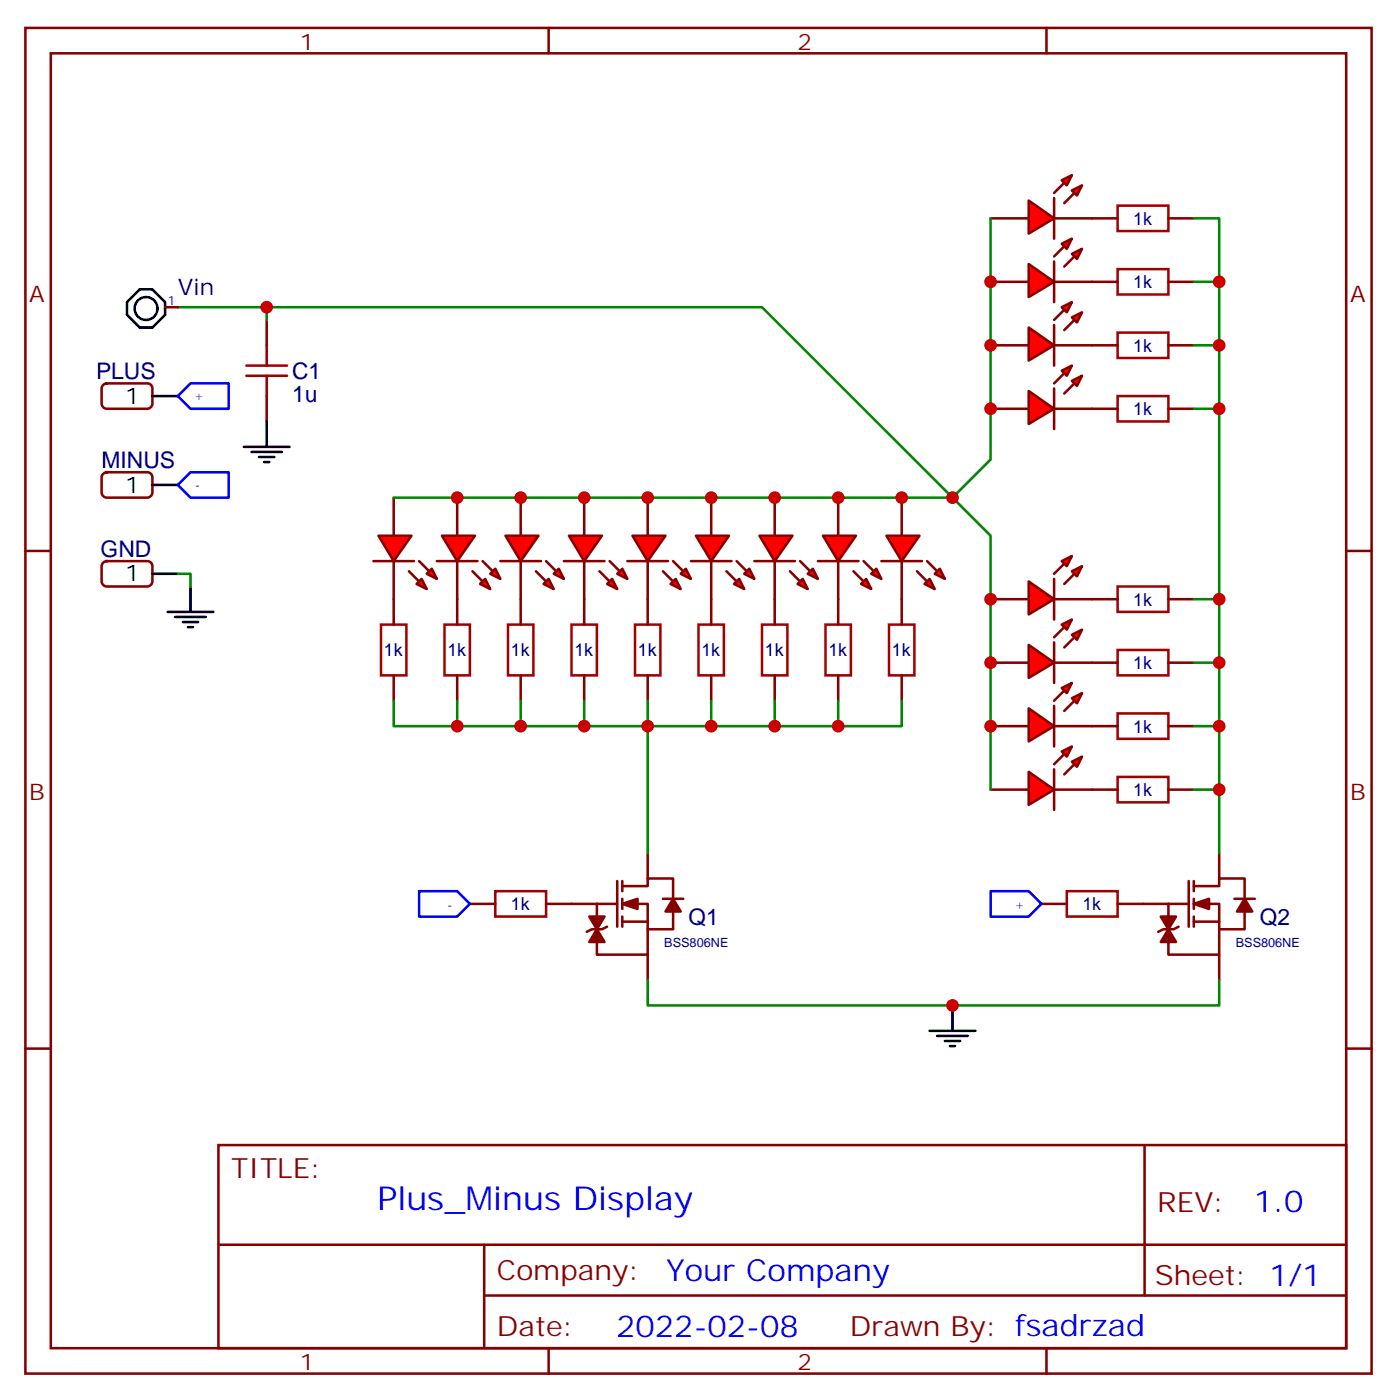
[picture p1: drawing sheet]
<svg xmlns="http://www.w3.org/2000/svg" width="194mm" height="195mm" viewBox="0 0 194 195" stroke-linecap="round" stroke-linejoin="round" font-family="sans-serif">
<g fill="none" stroke="#870000" stroke-width=".35">
<path d="M3.5 3.9h187v187h-187zM7.1 7.4h179.9v179.9h-179.9zM76.2 3.9v3.5M145.3 3.9v3.5M14.3 53.5l.5-.2h5.7a.71 .71 0 0 1 .7 .7v2.1a.76 .76 0 0 1-.7 .7h-5.7a.76 .76 0 0 1-.7-.7v-2.1zM37 44.5v3.5M37 55v3.6M3.5 76.6h3.6M14.3 65.8l.5-.2h5.7a.71 .71 0 0 1 .7 .7v2.1a.76 .76 0 0 1-.7 .7h-5.7a.76 .76 0 0 1-.7-.7v-2.1zM14.3 78.2l.5-.2h5.7a.71 .71 0 0 1 .7 .7v2.1a.76 .76 0 0 1-.7 .7h-5.7a.76 .76 0 0 1-.7-.7v-2.1zM187 76.6h3.5M3.5 145.7h3.6"/>
<path d="M30.3 159.1h156.7v28.2h-156.7zM159 159.1v20.9M187 145.7h3.5M30.4 172.9h156.4M67.3 172.9v14.2M67.3 180h119.5M76.2 187.3v3.6M145.3 187.3v3.6"/>
</g>
<g fill="none" stroke="#000" stroke-width=".35">
<path d="M21.2 55h3.5M37 58.6v3.5M21.2 67.4h3.5M21.2 79.7h3.5M33.9 62.1h6.3M34.9 62.8h4.3M36 63.5h2.1M36.7 64.2h.7M23.3 85h6.3M24.3 85.7h4.3M25.4 86.4h2.1M26.1 87.1h.7"/>
<path d="M26.5 81.5v3.5"/>
</g>
<path d="M34.2 52.2h5.7M34.2 50.8h5.7M37 48v2.8M37 52.2v2.8" fill="none" stroke="#a10000" stroke-width=".35"/>
<path d="M24.7 42.7h12.3M37 44.5v-1.8h68.8l26.5 26.4M24.7 79.7h1.8v1.8" fill="none" stroke="#008700" stroke-width=".35"/>
<path d="M24.7 55l1.8-1.7h5.2v3.5h-5.2zM26.5 65.6h5.2v3.5h-5.2l-1.8-1.7z" fill="none" stroke="#00f" stroke-width=".35"/>
<g fill="#f00" stroke="#870000" stroke-width=".35">
<path d="M70.2 74.4h4.6l-2.5 3.6z"/>
<path d="M69.5 78h5.6z"/>
</g>
<g fill="#870000" stroke="#870000" stroke-width=".35">
<path d="M75.8 78l1.5 1.4z"/>
<path d="M74.4 79.4l1.4 1.4z"/>
</g>
<g fill="#f00" stroke="#870000" stroke-width=".35">
<path d="M76.9 79.7l.7-.7 .7 1.4z"/>
<path d="M75.5 81.1l.7-.7 .7 1.4z"/>
</g>
<path d="M72.3 69.1v5.3M72.3 78v5.3" fill="none" stroke="#870000" stroke-width=".35"/>
<g fill="#f00" stroke="#870000" stroke-width=".35">
<path d="M79 74.4h4.6l-2.5 3.6z"/>
<path d="M78.3 78h5.7z"/>
</g>
<g fill="#870000" stroke="#870000" stroke-width=".35">
<path d="M84.7 78l1.4 1.4z"/>
<path d="M83.3 79.4l1.4 1.4z"/>
</g>
<g fill="#f00" stroke="#870000" stroke-width=".35">
<path d="M85.7 79.7l.7-.7 .7 1.4z"/>
<path d="M84.3 81.1l.7-.7 .7 1.4z"/>
</g>
<path d="M81.1 69.1v5.3M81.1 78v5.3" fill="none" stroke="#870000" stroke-width=".35"/>
<g fill="#f00" stroke="#870000" stroke-width=".35">
<path d="M87.8 74.4h4.6l-2.4 3.6z"/>
<path d="M87.1 78h5.7z"/>
</g>
<g fill="#870000" stroke="#870000" stroke-width=".35">
<path d="M93.5 78l1.4 1.4z"/>
<path d="M92.1 79.4l1.4 1.4z"/>
</g>
<g fill="#f00" stroke="#870000" stroke-width=".35">
<path d="M94.5 79.7l.7-.7 .8 1.4z"/>
<path d="M93.1 81.1l.7-.7 .7 1.4z"/>
</g>
<path d="M90 69.1v5.3M90 78v5.3" fill="none" stroke="#870000" stroke-width=".35"/>
<g fill="#f00" stroke="#870000" stroke-width=".35">
<path d="M96.7 74.4h4.5l-2.4 3.6z"/>
<path d="M96 78h5.6z"/>
</g>
<g fill="#870000" stroke="#870000" stroke-width=".35">
<path d="M102.3 78l1.4 1.4z"/>
<path d="M100.9 79.4l1.4 1.4z"/>
</g>
<g fill="#f00" stroke="#870000" stroke-width=".35">
<path d="M103.4 79.7l.7-.7 .7 1.4z"/>
<path d="M102 81.1l.7-.7 .7 1.4z"/>
</g>
<path d="M98.8 69.1v5.3M98.8 78v5.3" fill="none" stroke="#870000" stroke-width=".35"/>
<g fill="#f00" stroke="#870000" stroke-width=".35">
<path d="M105.5 74.4h4.6l-2.5 3.6z"/>
<path d="M104.8 78h5.6z"/>
</g>
<g fill="#870000" stroke="#870000" stroke-width=".35">
<path d="M111.1 78l1.4 1.4z"/>
<path d="M109.7 79.4l1.4 1.4z"/>
</g>
<g fill="#f00" stroke="#870000" stroke-width=".35">
<path d="M112.2 79.7l.7-.7 .7 1.4z"/>
<path d="M110.8 81.1l.7-.7 .7 1.4z"/>
</g>
<path d="M107.6 69.1v5.3M107.6 78v5.3" fill="none" stroke="#870000" stroke-width=".35"/>
<g fill="#f00" stroke="#870000" stroke-width=".35">
<path d="M142.9 54.3l3.5 2.5-3.5 2.1z"/>
<path d="M146.4 54v5.6z"/>
</g>
<g fill="#870000" stroke="#870000" stroke-width=".35">
<path d="M147.8 51.9l-1.4 1.4z"/>
<path d="M147.8 54.7l1.4-1.4z"/>
</g>
<g fill="#f00" stroke="#870000" stroke-width=".35">
<path d="M147.5 51.5l1.4-.7-.7 1.4z"/>
<path d="M148.9 52.9l1.4-.7-.7 1.4z"/>
</g>
<path d="M137.6 56.8h5.3M146.4 56.8h5.3" fill="none" stroke="#870000" stroke-width=".35"/>
<g fill="#f00" stroke="#870000" stroke-width=".35">
<path d="M142.9 45.5l3.5 2.5-3.5 2.1z"/>
<path d="M146.4 45.2v5.6z"/>
</g>
<g fill="#870000" stroke="#870000" stroke-width=".35">
<path d="M146.4 44.5l1.4-1.5z"/>
<path d="M147.8 45.9l1.4-1.4z"/>
</g>
<g fill="#f00" stroke="#870000" stroke-width=".35">
<path d="M147.5 42.7l1.4-.7-.7 1.4z"/>
<path d="M148.9 44.1l1.4-.7-.7 1.4z"/>
</g>
<path d="M137.6 48h5.3M146.4 48h5.3" fill="none" stroke="#870000" stroke-width=".35"/>
<g fill="#f00" stroke="#870000" stroke-width=".35">
<path d="M142.9 80.8l3.5 2.5-3.5 2.1z"/>
<path d="M146.4 80.4v5.7z"/>
</g>
<g fill="#870000" stroke="#870000" stroke-width=".35">
<path d="M147.8 78.3l-1.4 1.4z"/>
<path d="M147.8 81.1l1.4-1.4z"/>
</g>
<g fill="#f00" stroke="#870000" stroke-width=".35">
<path d="M147.5 78l1.4-.7-.7 1.4z"/>
<path d="M148.9 79.4l1.4-.7-.7 1.4z"/>
</g>
<path d="M137.6 83.3h5.3M146.4 83.3h5.3" fill="none" stroke="#870000" stroke-width=".35"/>
<g fill="#f00" stroke="#870000" stroke-width=".35">
<path d="M142.9 89.6l3.5 2.5-3.5 2.1z"/>
<path d="M146.4 89.3v5.6z"/>
</g>
<g fill="#870000" stroke="#870000" stroke-width=".35">
<path d="M146.4 88.5l1.4-1.4z"/>
<path d="M147.8 90l1.4-1.5z"/>
</g>
<g fill="#f00" stroke="#870000" stroke-width=".35">
<path d="M147.5 86.8l1.4-.7-.7 1.4z"/>
<path d="M148.9 88.2l1.4-.7-.7 1.4z"/>
</g>
<path d="M137.6 92.1h5.3M146.4 92.1h5.3" fill="none" stroke="#870000" stroke-width=".35"/>
<g fill="#f00" stroke="#870000" stroke-width=".35">
<path d="M52.6 74.4h4.5l-2.4 3.6z"/>
<path d="M51.9 78h5.6z"/>
</g>
<g fill="#870000" stroke="#870000" stroke-width=".35">
<path d="M58.2 78l1.4 1.4z"/>
<path d="M56.8 79.4l1.4 1.4z"/>
</g>
<g fill="#f00" stroke="#870000" stroke-width=".35">
<path d="M59.3 79.7l.7-.7 .7 1.4z"/>
<path d="M57.9 81.1l.7-.7 .7 1.4z"/>
</g>
<path d="M54.7 69.1v5.3M54.7 78v5.3" fill="none" stroke="#870000" stroke-width=".35"/>
<g fill="#f00" stroke="#870000" stroke-width=".35">
<path d="M61.4 74.4h4.6l-2.5 3.6z"/>
<path d="M60.7 78h5.6z"/>
</g>
<g fill="#870000" stroke="#870000" stroke-width=".35">
<path d="M67 78l1.4 1.4z"/>
<path d="M65.6 79.4l1.4 1.4z"/>
</g>
<g fill="#f00" stroke="#870000" stroke-width=".35">
<path d="M68.1 79.7l.7-.7 .7 1.4z"/>
<path d="M66.7 81.1l.7-.7 .7 1.4z"/>
</g>
<path d="M63.5 69.1v5.3M63.5 78v5.3" fill="none" stroke="#870000" stroke-width=".35"/>
<g fill="#f00" stroke="#870000" stroke-width=".35">
<path d="M114.3 74.4h4.6l-2.5 3.6z"/>
<path d="M113.6 78h5.6z"/>
</g>
<g fill="#870000" stroke="#870000" stroke-width=".35">
<path d="M119.9 78l1.5 1.4z"/>
<path d="M118.5 79.4l1.4 1.4z"/>
</g>
<g fill="#f00" stroke="#870000" stroke-width=".35">
<path d="M121 79.7l.7-.7 .7 1.4z"/>
<path d="M119.6 81.1l.7-.7 .7 1.4z"/>
</g>
<path d="M116.4 69.1v5.3M116.4 78v5.3" fill="none" stroke="#870000" stroke-width=".35"/>
<g fill="#f00" stroke="#870000" stroke-width=".35">
<path d="M123.1 74.4h4.6l-2.5 3.6z"/>
<path d="M122.4 78h5.7z"/>
</g>
<g fill="#870000" stroke="#870000" stroke-width=".35">
<path d="M128.8 78l1.4 1.4z"/>
<path d="M127.4 79.4l1.4 1.4z"/>
</g>
<g fill="#f00" stroke="#870000" stroke-width=".35">
<path d="M129.8 79.7l.7-.7 .7 1.4z"/>
<path d="M128.4 81.1l.7-.7 .7 1.4z"/>
</g>
<path d="M125.2 69.1v5.3M125.2 78v5.3" fill="none" stroke="#870000" stroke-width=".35"/>
<g fill="#f00" stroke="#870000" stroke-width=".35">
<path d="M142.9 27.9l3.5 2.4-3.5 2.2z"/>
<path d="M146.4 27.5v5.7z"/>
</g>
<g fill="#870000" stroke="#870000" stroke-width=".35">
<path d="M146.4 26.8l1.4-1.4z"/>
<path d="M147.8 28.2l1.4-1.4z"/>
</g>
<g fill="#f00" stroke="#870000" stroke-width=".35">
<path d="M147.5 25l1.4-.7-.7 1.5z"/>
<path d="M148.9 26.5l1.4-.7-.7 1.4z"/>
</g>
<path d="M137.6 30.3h5.3M146.4 30.3h5.3" fill="none" stroke="#870000" stroke-width=".35"/>
<g fill="#f00" stroke="#870000" stroke-width=".35">
<path d="M142.9 36.7l3.5 2.5-3.5 2.1z"/>
<path d="M146.4 36.3v5.7z"/>
</g>
<g fill="#870000" stroke="#870000" stroke-width=".35">
<path d="M147.8 34.2l-1.4 1.4z"/>
<path d="M147.8 37l1.4-1.4z"/>
</g>
<g fill="#f00" stroke="#870000" stroke-width=".35">
<path d="M147.5 33.9l1.4-.7-.7 1.4z"/>
<path d="M148.9 35.3l1.4-.7-.7 1.4z"/>
</g>
<path d="M137.6 39.2h5.3M146.4 39.2h5.3" fill="none" stroke="#870000" stroke-width=".35"/>
<g fill="#f00" stroke="#870000" stroke-width=".35">
<path d="M142.9 98.4l3.5 2.5-3.5 2.1z"/>
<path d="M146.4 98.1v5.6z"/>
</g>
<g fill="#870000" stroke="#870000" stroke-width=".35">
<path d="M146.4 97.4l1.4-1.4z"/>
<path d="M147.8 98.8l1.4-1.4z"/>
</g>
<g fill="#f00" stroke="#870000" stroke-width=".35">
<path d="M147.5 95.6l1.4-.7-.7 1.4z"/>
<path d="M148.9 97l1.4-.7-.7 1.4z"/>
</g>
<path d="M137.6 100.9h5.3M146.4 100.9h5.3" fill="none" stroke="#870000" stroke-width=".35"/>
<g fill="#f00" stroke="#870000" stroke-width=".35">
<path d="M142.9 107.2l3.5 2.5-3.5 2.1z"/>
<path d="M146.4 106.9v5.6z"/>
</g>
<g fill="#870000" stroke="#870000" stroke-width=".35">
<path d="M146.4 106.2l1.4-1.4z"/>
<path d="M147.8 107.6l1.4-1.4z"/>
</g>
<g fill="#f00" stroke="#870000" stroke-width=".35">
<path d="M147.5 104.4l1.4-.7-.7 1.4z"/>
<path d="M148.9 105.8l1.4-.7-.7 1.4z"/>
</g>
<g fill="none" stroke="#870000" stroke-width=".35">
<path d="M151.7 30.3h3.5M151.7 39.2h3.5M162.3 30.3h3.5M162.3 39.2h3.5M22.9 42.7h1.8M151.7 48h3.5M151.7 56.8h3.5M162.3 48h3.5M162.3 56.8h3.5M54.7 83.3v3.5M54.7 93.8v3.6M63.5 83.3v3.5"/>
<path d="M63.5 93.8v3.6M72.3 83.3v3.5M72.3 93.8v3.6M81.1 83.3v3.5M81.1 93.8v3.6M90 83.3v3.5M90 93.8v3.6M98.8 83.3v3.5M98.8 93.8v3.6M107.6 83.3v3.5M107.6 93.8v3.6M116.4 83.3v3.5"/>
<path d="M116.4 93.8v3.6M125.2 83.3v3.5M125.2 93.8v3.6M151.7 83.3h3.5M151.7 92.1h3.5M162.3 83.3h3.5M162.3 92.1h3.5M90 118.5v3.6M137.6 109.7h5.3M146.4 109.7h8.8M151.7 100.9h3.5M162.3 109.7h3.5"/>
<path d="M162.3 100.9h3.5M169.3 118.5v3.6M65.3 125.6h3.5M75.8 125.6h9.9M82.9 125.6v7h7.1v-3.5M84.3 128.8l-.7 .3h-1.4l-.7 .4M85.7 122.4v6.4M86.4 125.6h3.6v3.5h3.5v-2.5M86.4 123.1h3.6v-1h3.5v2.8M86.4 122.4v1.4M86.4 124.9v1.4M86.4 127.4v1.4"/>
<path d="M86.4 128.1h3.6M90 132.6v3.6M92.1 124.9h2.8M144.6 125.6h3.6M155.2 125.6h9.9M162.3 125.6v7h7v-3.5M163.7 128.8l-.7 .3h-1.4l-.7 .4M165.1 122.4v6.4M165.8 125.6h3.5v3.5h3.6v-2.5M165.8 123.1h3.5v-1h3.6v2.8M165.8 128.1h3.5M165.8 122.4v1.4"/>
<path d="M165.8 124.9v1.4M165.8 127.4v1.4M169.3 132.6v3.6M171.4 124.9h2.9"/>
</g>
<g fill="none" stroke="#a10000" stroke-width=".35">
<path d="M155.2 28.6h7.1v3.5h-7.1zM155.2 37.4h7.1v3.5h-7.1zM155.2 46.2h7.1v3.5h-7.1zM155.2 55h7.1v3.6h-7.1zM52.9 86.8h3.5v7h-3.5zM61.7 86.8h3.6v7h-3.6zM70.6 86.8h3.5v7h-3.5zM79.4 86.8h3.5v7h-3.5zM88.2 86.8h3.5v7h-3.5zM97 86.8h3.5v7h-3.5zM105.8 86.8h3.6v7h-3.6zM114.7 86.8h3.5v7h-3.5z"/>
<path d="M123.5 86.8h3.5v7h-3.5zM155.2 81.5h7.1v3.5h-7.1zM155.2 90.3h7.1v3.5h-7.1zM155.2 99.1h7.1v3.6h-7.1zM155.2 108h7.1v3.5h-7.1zM68.8 123.8h7v3.6h-7zM148.2 123.8h7v3.6h-7z"/>
</g>
<g fill="none" stroke="#008700" stroke-width=".35">
<path d="M137.6 30.3v33.6l-5.3 5.2h-77.6M165.8 30.3h3.5v26.5h-3.5M165.8 39.2h3.5M165.8 48h3.5M169.3 56.8v26.5M132.3 69.1l5.3 5.3v35.3M54.7 97.4v3.5h70.5v-3.5M63.5 97.4v3.5M72.3 97.4v3.5M81.1 97.4v3.5M90 97.4v21.1M98.8 97.4v3.5"/>
<path d="M107.6 97.4v3.5M116.4 97.4v3.5M165.8 83.3h3.5v26.4h-3.5M165.8 92.1h3.5M165.8 100.9h3.5M169.3 109.7v8.8M90 136.2v3.5h79.3v-3.5"/>
</g>
<g fill="#870000" stroke="#870000" stroke-width=".35">
<path d="M93.5 124.9l1 1.7h-2.1z"/>
<path d="M86.4 125.6l2.1-.7v1.4z"/>
<path d="M82.9 129.1l1.1 1.8h-2.2z"/>
<path d="M81.8 127.4h2.2l-1.1 1.7z"/>
<path d="M172.9 124.9l1 1.7h-2.1z"/>
<path d="M165.8 125.6l2.1-.7v1.4z"/>
<path d="M162.3 129.1l1 1.8h-2.1z"/>
<path d="M161.2 127.4h2.1l-1 1.7z"/>
</g>
<g fill="none" stroke="#000" stroke-width=".35">
<path d="M19.4 40.2h1.8l1.7 1.8v1.7l-1.7 1.8h-1.8l-1.8-1.8v-1.7zM132.3 139.7v3.5M129.1 143.2h6.4M130.2 143.9h4.2M131.2 144.6h2.1M131.9 145.3h.7"/>
<circle cx="20.3" cy="42.9" r="1.59"/>
</g>
<path d="M58.2 123.8h5.3l1.8 1.8-1.8 1.8h-5.3zM137.6 123.8h5.3l1.7 1.8-1.7 1.8h-5.3z" fill="none" stroke="#00f" stroke-width=".35"/>
<g fill="#c00">
<circle cx="37" cy="42.7" r=".88"/>
<circle cx="137.6" cy="48" r=".88"/>
<circle cx="137.6" cy="39.2" r=".88"/>
<circle cx="137.6" cy="92.1" r=".88"/>
<circle cx="137.6" cy="100.9" r=".88"/>
<circle cx="72.3" cy="69.1" r=".88"/>
<circle cx="81.1" cy="69.1" r=".88"/>
<circle cx="90" cy="69.1" r=".88"/>
<circle cx="98.8" cy="69.1" r=".88"/>
<circle cx="107.6" cy="69.1" r=".88"/>
<circle cx="63.5" cy="69.1" r=".88"/>
<circle cx="116.4" cy="69.1" r=".88"/>
<circle cx="125.2" cy="69.1" r=".88"/>
<circle cx="137.6" cy="56.8" r=".88"/>
<circle cx="137.6" cy="83.3" r=".88"/>
<circle cx="132.3" cy="69.1" r=".88"/>
<circle cx="169.3" cy="39.2" r=".88"/>
<circle cx="169.3" cy="48" r=".88"/>
<circle cx="169.3" cy="92.1" r=".88"/>
<circle cx="169.3" cy="100.9" r=".88"/>
<circle cx="63.5" cy="100.9" r=".88"/>
<circle cx="72.3" cy="100.9" r=".88"/>
<circle cx="81.1" cy="100.9" r=".88"/>
<circle cx="90" cy="100.9" r=".88"/>
<circle cx="98.8" cy="100.9" r=".88"/>
<circle cx="107.6" cy="100.9" r=".88"/>
<circle cx="116.4" cy="100.9" r=".88"/>
<circle cx="169.3" cy="109.7" r=".88"/>
<circle cx="169.3" cy="83.3" r=".88"/>
<circle cx="169.3" cy="56.8" r=".88"/>
<circle cx="132.3" cy="139.7" r=".88"/>
</g>
<text font-size="4.6" fill="#00f" x="52.4" y="168.1">Plus_Minus Display</text>
<g font-size="4.2" fill="#00f">
<text x="174.1" y="168.4">1.0</text>
<text x="92.5" y="177.9">Your Company</text>
<text x="85.6" y="185.7">2022-02-08</text>
</g>
<g font-size="3.9" fill="#800">
<text x="32.1" y="163.7">TITLE:</text>
<text x="160.7" y="168.4">REV:</text>
<text x="69" y="177.9">Company:</text>
<text x="160.4" y="178.5">Sheet: 1/1</text>
<text x="69" y="185.6">Date:</text>
<text x="118" y="185.6">Drawn By: fsadrzad</text>
</g>
<g font-size="3.2" fill="#800">
<text x="41.6" y="6.9">1</text>
<text x="110.8" y="6.9">2</text>
<text x="4.1" y="42">A</text>
<text x="187.5" y="42">A</text>
<text x="4.1" y="111.1">B</text>
<text x="187.5" y="111.1">B</text>
<text x="41.6" y="190.3">1</text>
<text x="110.8" y="190.3">2</text>
</g>
<text font-size="3.2" fill="#006" x="24.7" y="40.9">Vin</text>
<g font-size="3.2" fill="#000080">
<text x="13.3" y="52.7">PLUS</text>
<text x="40.6" y="52.7">C1</text>
<text x="40.6" y="55.8">1u</text>
<text x="14.1" y="65">MINUS</text>
<text x="14" y="77.3">GND</text>
<text x="95.6" y="128.5">Q1</text>
<text x="175" y="128.5">Q2</text>
</g>
<g font-size="3.2">
<text x="17.4" y="56.1">1</text>
<text x="17.4" y="68.4">1</text>
<text x="17.4" y="80.8">1</text>
</g>
<g font-size="2.5" fill="#000080">
<text x="157.4" y="31.2">1k</text>
<text x="157.4" y="40.1">1k</text>
<text x="157.4" y="48.9">1k</text>
<text x="157.4" y="57.7">1k</text>
<text x="157.4" y="84.2">1k</text>
<text x="53.3" y="91.2">1k</text>
<text x="62.1" y="91.2">1k</text>
<text x="71" y="91.2">1k</text>
<text x="79.8" y="91.2">1k</text>
<text x="88.6" y="91.2">1k</text>
<text x="97.4" y="91.2">1k</text>
<text x="106.2" y="91.2">1k</text>
<text x="115.1" y="91.2">1k</text>
<text x="123.9" y="91.2">1k</text>
<text x="157.4" y="93">1k</text>
<text x="157.4" y="101.8">1k</text>
<text x="157.4" y="110.6">1k</text>
<text x="71" y="126.5">1k</text>
<text x="150.3" y="126.5">1k</text>
</g>
<g font-size="1.8" fill="#00f">
<text x="23.3" y="42.3">1</text>
<text x="27.1" y="55.6">+</text>
<text x="27.1" y="68">-</text>
<text x="62.2" y="126.3">-</text>
<text x="141.1" y="126.3">+</text>
</g>
<g font-size="1.8" fill="#000080">
<text x="92.3" y="131.5">BSS806NE</text>
<text x="171.6" y="131.5">BSS806NE</text>
</g>
</svg>
